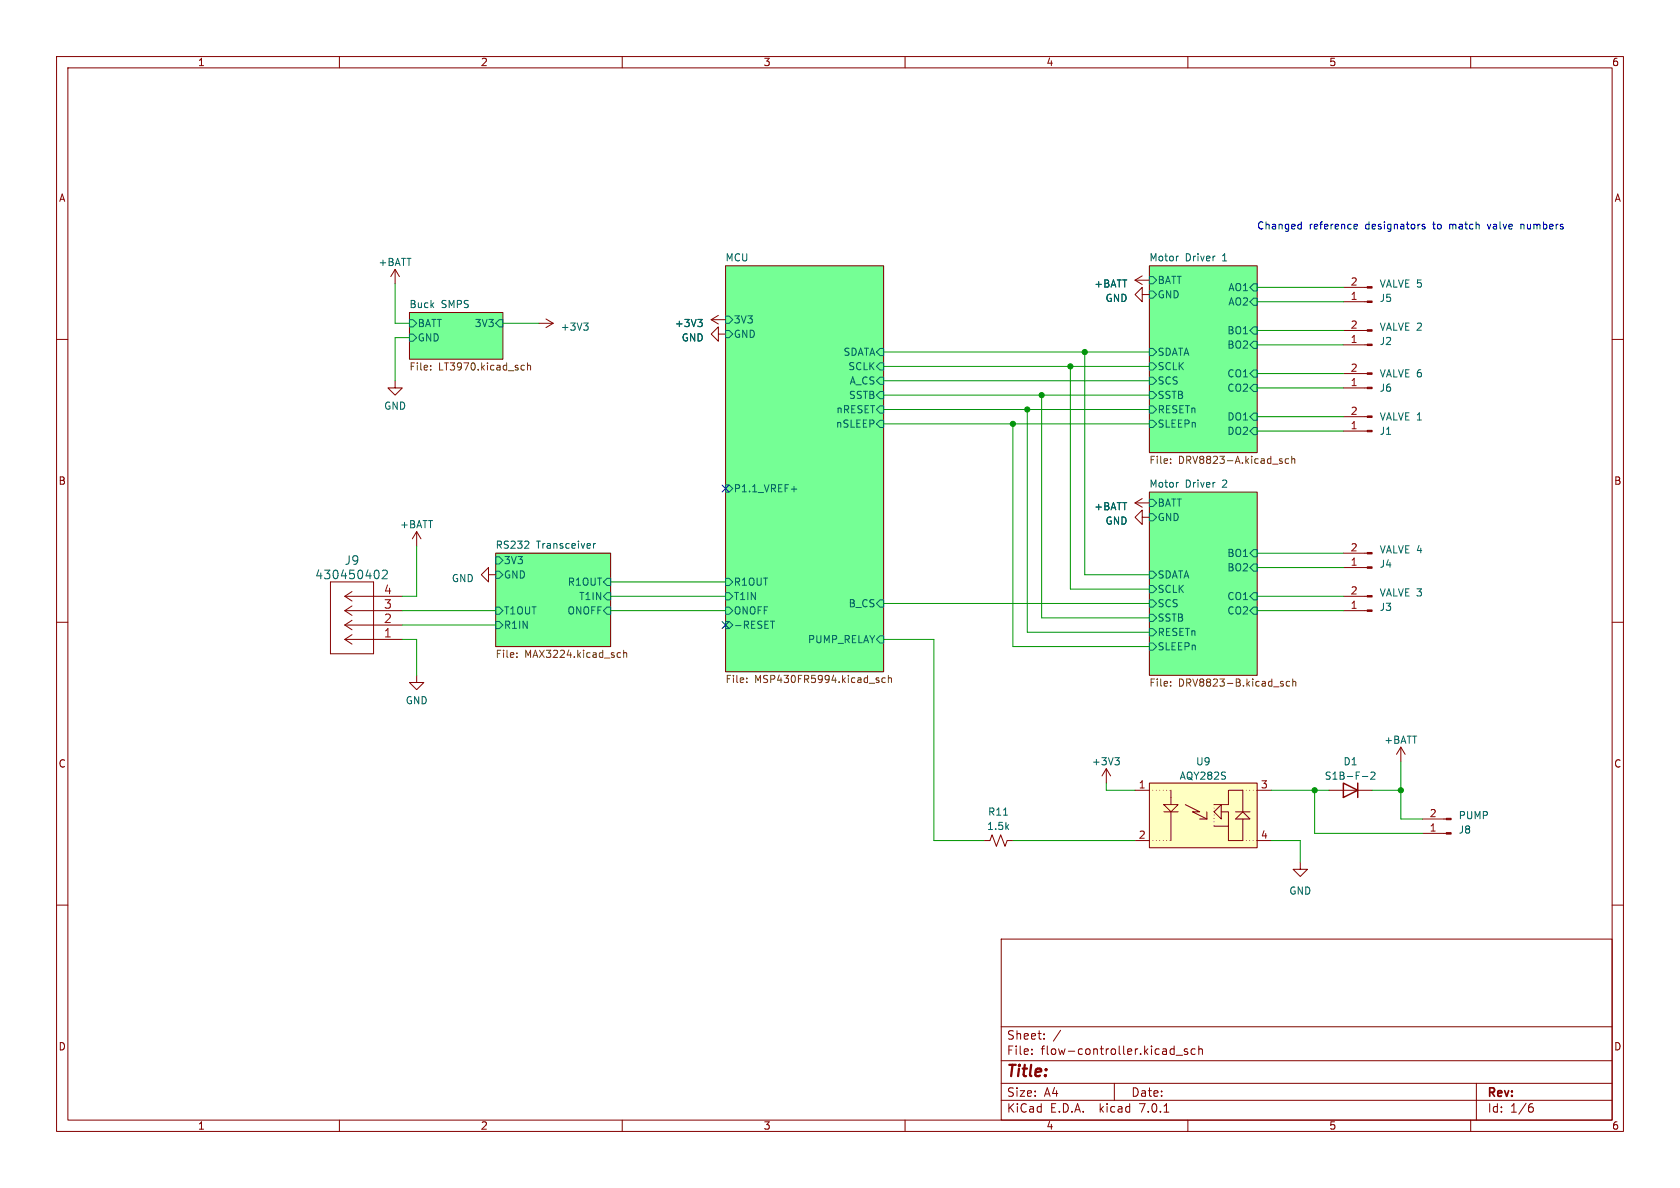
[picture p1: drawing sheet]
<svg xmlns="http://www.w3.org/2000/svg" width="297mm" height="210mm" viewBox="0 0 297 210" stroke-linecap="round" stroke-linejoin="round" font-family="sans-serif">
<g fill="none" stroke="#840000" stroke-width=".18">
<path d="M10 10h277v190h-277zM12 12h273v186h-273zM60 10v2M110 10v2M160 10v2M210 10v2M260 10v2M10 60h2M69.8 47.6l-.7 1.3M69.8 47.6v2.6M69.8 47.6l.8 1.3M72.4 55.2h16.5v8.3h-16.5z"/>
<path d="M95.2 57.2h2.6M96.5 56.4l1.3 .8M97.8 57.2l-1.3 .7M125.7 56.5l1.3 .8M125.7 56.5h2.6M127 59.1v-1.3l-1.3 1.3 1.3 1.2v-1.2h1.3M127 55.8l-1.3 .7M128.3 47h27.9v71.7h-27.9zM200.7 49.5l1.2 .8M200.7 49.5h2.5M201.9 52.1v-1.3l-1.2 1.3 1.2 1.2v-1.2h1.3M201.9 48.8l-1.2 .7"/>
<path d="M203.2 47h19v33h-19zM237.5 58.4h4.2M237.5 50.8h4.2M237.5 53.3h4.2M285 60h2M69.8 67.3v1.3h1.3l-1.3 1.3-1.2-1.3h1.2M237.5 73.7h4.2M237.5 76.2h4.2M237.5 66h4.2M237.5 68.6h4.2M237.5 61h4.2M73.7 94l-.8 1.3"/>
<path d="M73.7 94v2.5M73.7 94l.7 1.3M87.6 97.8h20.3v16.5h-20.3zM200.7 88.9l1.2 .8M200.7 88.9h2.5M201.9 91.4v-1.2l-1.2 1.2 1.2 1.3v-1.3h1.3M201.9 88.1l-1.2 .8M203.2 87h19v32.4h-19zM237.5 97.8h4.2M10 110h2M58.4 102.9h7.6v12.7h-7.6zM61 105.4h10.1"/>
<path d="M61 108h10.1M61 105.4l1.2 .8M61 108l1.2 .8M61 110.5h10.1M61 110.5l1.2 .8M61 113h10.1M61 113l1.2 .9M62.2 104.6l-1.2 .8M62.2 107.1l-1.2 .9M62.2 109.7l-1.2 .8M62.2 112.2l-1.2 .8M73.7 119.4v1.3h1.2l-1.2 1.2-1.3-1.2h1.3"/>
<path d="M86.4 101.6v-1.3l-1.3 1.3 1.3 1.3v-1.3h1.2M237.5 100.3h4.2M237.5 105.4h4.2M237.5 108h4.2M285 110h2M195.6 135.9l-.8 1.3M195.6 135.9v2.5M195.6 135.9l.7 1.3M200.7 139.7h2.5M203.2 138.4h19v11.5h-19zM207 139.7v2.5M222.2 139.7h2.6"/>
<path d="M234.9 139.7h7.7M247.6 132.1l-.7 1.3M247.6 132.1v2.5M247.6 132.1l.8 1.3M10 160h2M174 148.6h1l.4-1 .7 2 .8-2 .8 2 .4-1h1M200.7 148.6h2.5M205.7 142.2h2.6l-1.3 1.3zM205.7 143.5h2.6M207 143.5v5.1M209.5 142.2l2.6 1.3h-1.3l2.6 1.3M212.1 144.8h1.3"/>
<path d="M213.4 143.5v1.3M214.6 142.2h2.6v-2.5h2.5v3.8M215.9 143.5h1.3v2.6h-2.6M215.9 142.2v2.6l-1.3-1.3zM218.4 143.5h2.6M219.7 144.8h-1.3l1.3-1.3 1.3 1.3h-1.3v3.8h-2.5v-2.5M222.2 148.6h2.6M229.9 152.4v1.3h1.2l-1.2 1.2-1.3-1.2h1.3M251.5 144.8h4.2M251.5 147.3h4.2M285 160h2M177 166h108v32h-108z"/>
<path d="M60 198v2M110 198v2M160 198v2M177 194.5h108M177 191.5h108M177 187.5h108M177 181.5h108M182.4 186.3v.1M182.4 185.5v.1M184.6 183.6v.1M184.6 182.8v.1M197 191.5v3"/>
<path d="M205.8 196.6h.8M207.4 185.4l.2 .1M207.6 184.9v1.5M207.6 186.3l-.2 .1M207.9 186.5h1.2M209.9 185.5l-.3-.1-.2 .2v.2l.5 .2v.3h-.5M210 198v2M211.3 185.5l-.4-.1-.3 .3v.4l.1 .2h.6M211.9 185.5l.2-.1 .4 .1 .1 .9M211.9 184.9v1.5M260 198v2M261 191.5v6.5"/>
<path d="M270.5 195.7h.4l.2 .3-.1 .5-.5 .1M270.9 195.1l-.4 .1"/>
</g>
<g fill="#75ff95" stroke="#75ff95" stroke-width=".18">
<path d="M87.6 97.8h20.3v16.5h-20.3z"/>
<path d="M203.2 47h19v33h-19z"/>
<path d="M128.3 47h27.9v71.7h-27.9z"/>
<path d="M72.4 55.2h16.5v8.3h-16.5z"/>
<path d="M203.2 87h19v32.4h-19z"/>
</g>
<g fill="none" stroke="#006464" stroke-width=".18">
<path d="M72.4 56.5h.6l.7 .7-.7 .6h-.6zM72.4 59.1h.6l.7 .6-.7 .6h-.6zM87.6 57.2l.7-.7h.6v1.3h-.6zM103.2 57.1h.8l-.5 .5M103.7 57.6l.3 .2v.3l-.3 .3M123.4 56.5h.7l-.4 .5M123.9 57l.2 .2v.3l-.2 .2M128.3 55.9h.6l.6 .6-.6 .7h-.6zM128.3 58.4h.6l.6 .7-.6 .6h-.6zM203.2 48.9h.6l.7 .6-.7 .7h-.6zM203.2 51.4h.6l.7 .7-.7 .6h-.6zM208.2 45.3h.1"/>
<path d="M221.6 57.8h.6v1.3h-.6l-.6-.7zM221.6 50.2h.6v1.2h-.6l-.6-.6zM221.6 52.7h.6v1.3h-.6l-.6-.7zM154.9 62.2l.7-.6h.6v1.3h-.6zM154.9 69.9l.7-.7h.6v1.3h-.6zM154.9 67.3l.7-.6h.6v1.2h-.6zM154.9 64.8l.7-.7h.6v1.3h-.6zM155.6 74.3h.6v1.3h-.6l-.7-.7zM155.6 71.8h.6v1.2h-.6l-.7-.6zM203.2 61.6h.6l.7 .6-.7 .7h-.6zM203.2 64.1h.6l.7 .7-.7 .6h-.6zM203.2 66.7h.6l.7 .6-.7 .6h-.6z"/>
<path d="M203.2 69.2h.6l.7 .7-.7 .6h-.6zM203.2 71.8h.6l.7 .6-.7 .6h-.6zM203.2 74.3h.6l.7 .6-.7 .7h-.6zM221.6 60.3h.6v1.3h-.6l-.6-.6zM221.6 65.4h.6v1.3h-.6l-.6-.7zM221.6 67.9h.6v1.3h-.6l-.6-.6zM221.6 73h.6v1.3h-.6l-.6-.6zM221.6 75.6h.6v1.2h-.6l-.6-.6zM87.6 98.4h.7l.6 .7-.6 .6h-.7zM104.9 96.1v.8M105.3 96.1l-.4 .2M128.3 85.7h.6l.6 .7-.6 .6h-.6z"/>
<path d="M139.9 86.5h1M203.2 88.3h.6l.7 .6-.7 .6h-.6zM203.2 90.8h.6l.7 .6-.7 .7h-.6zM208.2 85.3h.1M221.6 99.7h.6v1.3h-.6l-.6-.7zM221.6 97.2h.6v1.2h-.6l-.6-.6zM66.9 100.9l.1 .5-.1 .8M67.6 100.9l.6-.1 .2 .1 .1 .3-1 1.1h1M87.6 101h.7l.6 .6-.6 .6h-.7zM87.6 109.9h.7l.6 .6-.6 .6h-.7zM87.6 107.3h.7l.6 .7-.6 .6h-.7zM107.3 107.3h.6v1.3h-.6l-.6-.6z"/>
<path d="M107.3 104.8h.6v1.2h-.6l-.6-.6zM107.3 102.2h.6v1.3h-.6l-.6-.6zM128.3 102.2h.6l.6 .7-.6 .6h-.6zM128.3 104.8h.6l.6 .6-.6 .6h-.6zM128.3 107.3h.6l.6 .7-.6 .6h-.6zM128.3 109.9h.6l.6 .6-.6 .6h-.6zM136.2 109.8h.7M155.6 112.4h.6v1.3h-.6l-.7-.7zM155.6 106h.6v1.3h-.6l-.7-.6zM203.2 111.1h.6l.7 .7-.7 .6h-.6zM203.2 101h.6l.7 .6-.7 .6h-.6zM203.2 103.5h.6l.7 .6-.7 .7h-.6z"/>
<path d="M203.2 106h.6l.7 .7-.7 .6h-.6zM203.2 108.6h.6l.7 .6-.7 .7h-.6zM203.2 113.7h.6l.7 .6-.7 .6h-.6zM221.6 107.3h.6v1.3h-.6l-.6-.6zM221.6 104.8h.6v1.2h-.6l-.6-.6zM197.1 133.9h.8l-.4 .5M197.6 134.4l.3 .3v.3l-.3 .2M240.8 137.3h1M242.4 136.6l.4-.1 .3 .3-.8 .9h.8"/>
</g>
<g fill="none" stroke="#725600" stroke-width=".18">
<path d="M76.1 65.3v.1M76.1 64.6v.1M92.3 64.6h.4M92.7 65.4h-.4M93.3 64.7l.1-.1h.3l.1 .8M93.3 64.1v1.3M206.9 81.8v.1M206.9 81.1v.2M226.5 81.5l.2 .2-.2 .2M226.5 81.1h.2M227.8 81.1h-.3l-.3 .2 .1 .6h.5M228.4 81.2l.1-.1h.3l.1 .8"/>
<path d="M228.4 80.7v1.2M91.4 116.1v.1M91.4 115.4v.1M109.3 115.4h.4M109.7 116.2h-.4M110.2 115.5l.2-.1h.3l.1 .8M110.2 114.9v1.3M132 119.9v.1M155.2 119.8l.2 .1M156.5 119.9l-.4-.1-.2 .3 .1 .5h.5M157.1 119.9l.1-.1 .3 .1 .1 .8M157.1 119.4v1.3"/>
<path d="M132 120.5v.2M155.2 120.2l.2 .2-.2 .3M206.9 121.2v.1M206.9 120.5v.1M226.5 120.9h.3l.1 .2-.2 .2h-.2M226.5 120.4l.3 .1M228 120.5l-.4-.1-.2 .3 .1 .5h.5M228.5 120.6l.2-.2 .3 .1 .1 .8M228.5 120v1.3"/>
</g>
<g fill="#840000" stroke="#840000" stroke-width=".18">
<path d="M241.7 73.5h.9v.3h-.9z"/>
<path d="M241.7 76.1h.9v.2h-.9z"/>
<path d="M241.7 65.9h.9v.3h-.9z"/>
<path d="M241.7 68.5h.9v.2h-.9z"/>
<path d="M241.7 97.7h.9v.2h-.9z"/>
<path d="M241.7 100.2h.9v.3h-.9z"/>
<path d="M241.7 105.3h.9v.2h-.9z"/>
<path d="M241.7 107.8h.9v.3h-.9z"/>
<path d="M241.7 58.3h.9v.2h-.9z"/>
<path d="M241.7 60.8h.9v.3h-.9z"/>
<path d="M241.7 50.7h.9v.2h-.9z"/>
<path d="M241.7 53.2h.9v.3h-.9z"/>
<path d="M255.7 144.7h.8v.2h-.8z"/>
<path d="M255.7 147.2h.8v.2h-.8z"/>
</g>
<path d="M203.2 138.4h19v11.5h-19z" fill="#ffffc2" stroke="#ffffc2" stroke-width=".18"/>
<path d="M203.2 139.7h3.8M219.7 139.7h2.5M203.2 148.6h3.8M214.6 142.2v3.9M219.7 148.6h2.5" fill="none" stroke="#840000" stroke-width=".18" stroke-dasharray="0 .6"/>
<path d="M237.5 138.4l2.5 1.3-2.5 1.3zM240 138.4v2.6" fill="none" stroke="#840000" stroke-width=".25"/>
<path d="M229.9 39.6l.2 .1M230.1 39.2v1.3M239.4 39.7l.4-.1 .2 .3-.6 .2M251.9 39.7l-.3-.1-.2 .2 .1 .2 .4 .1v.3h-.5M230.1 40.4l-.2 .1M239.4 40.4h.5" fill="none" stroke="#0000c2" stroke-width=".18"/>
<g fill="none" stroke="#009600" stroke-width=".18">
<path d="M69.8 50.2v7h2.6M72.4 59.7h-2.6v7.6M88.9 57.2h6.3M222.2 53.3h15.3M222.2 58.4h15.3M222.2 50.8h15.3M156.2 64.8h47M156.2 62.2h47M156.2 72.4h47M156.2 74.9h47M156.2 69.9h47M156.2 67.3h47"/>
<path d="M179.1 74.9v39.4h24.1M181.6 72.4v39.4h21.6M184.1 69.9v39.3h19.1M189.2 64.8v39.3h14M191.8 62.2v39.4h11.4M222.2 68.6h15.3M222.2 76.2h15.3M222.2 61h15.3M222.2 66h15.3M222.2 73.7h15.3M73.7 96.5v8.9h-2.6M222.2 97.8h15.3"/>
<path d="M71.1 108h16.5M71.1 113h2.6v6.4M71.1 110.5h16.5M107.9 108h20.4M107.9 105.4h20.4M107.9 102.9h20.4M156.2 113h8.9v35.6h8.9M156.2 106.7h47M222.2 108h15.3M222.2 105.4h15.3M222.2 100.3h15.3M195.6 138.4v1.3h5.1"/>
<path d="M224.8 139.7h10.1M232.4 139.7v7.6h19.1M242.6 139.7h5M247.6 134.6v10.2h3.9M179.1 148.6h21.6M224.8 148.6h5.1v3.8"/>
</g>
<path d="M127.7 85.8l1.2 1.2M128.9 85.8l-1.2 1.2M127.7 109.9l1.2 1.2M128.9 109.9l-1.2 1.2" fill="none" stroke="#000084" stroke-width=".18"/>
<g fill="#009600" stroke="#009600" stroke-width=".18">
<circle cx="179.1" cy="74.9" r=".46"/>
<circle cx="181.6" cy="72.4" r=".46"/>
<circle cx="184.1" cy="69.9" r=".46"/>
<circle cx="232.4" cy="139.7" r=".46"/>
<circle cx="191.8" cy="62.2" r=".46"/>
<circle cx="189.2" cy="64.8" r=".46"/>
<circle cx="247.6" cy="139.7" r=".46"/>
</g>
<text font-size="2.8" fill="#840000" x="178" y="190.8">Title:</text>
<g font-size="2.1" fill="#006464">
<text x="60.9" y="100">J9</text>
<text x="55.7" y="102.6">430450402</text>
</g>
<g font-size="2.1" fill="#a90000">
<text x="67.8" y="107.7">3</text>
<text x="67.8" y="105.2">4</text>
<text x="67.8" y="112.8">1</text>
<text x="67.8" y="110.2">2</text>
</g>
<g font-size="2.1" fill="#840000">
<text x="178" y="183.9">Sheet:</text>
<text x="186.2" y="183.9">/</text>
<text x="178" y="186.6">File:</text>
<text x="184" y="186.6">flow-controller.kicad_sch</text>
<text x="178" y="196.8">KiCad</text>
<text x="178" y="194">Size:</text>
<text x="184.6" y="194">A4</text>
<text x="185.7" y="196.8">E.D.A.</text>
<text x="194.4" y="196.8">kicad</text>
<text x="200" y="194">Date:</text>
<text x="201.5" y="196.8">7.0.1</text>
<text x="263" y="194.2">Rev:</text>
<text x="263" y="196.8">Id:</text>
<text x="267" y="196.8">1/6</text>
</g>
<g font-size="1.8" fill="#840000">
<text x="35" y="11.8">1</text>
<text x="85" y="11.8">2</text>
<text x="135" y="11.8">3</text>
<text x="185" y="11.8">4</text>
<text x="235" y="11.8">5</text>
<text x="285" y="11.8">6</text>
<text x="10.4" y="35.8">A</text>
<text x="285.4" y="35.8">A</text>
<text x="10.3" y="85.8">B</text>
<text x="285.3" y="85.8">B</text>
<text x="10.3" y="135.8">C</text>
<text x="285.3" y="135.8">C</text>
<text x="10.3" y="185.8">D</text>
<text x="285.3" y="185.8">D</text>
<text x="35" y="199.8">1</text>
<text x="85" y="199.8">2</text>
<text x="135" y="199.8">3</text>
<text x="185" y="199.8">4</text>
<text x="235" y="199.8">5</text>
<text x="285" y="199.8">6</text>
</g>
<g font-size="1.8" fill="#0000c2">
<text x="222.2" y="40.6">Changed</text>
<text x="231.4" y="40.6">reference</text>
<text x="241.4" y="40.6">designators</text>
<text x="253.5" y="40.6">to</text>
<text x="256.5" y="40.6">match</text>
<text x="263.4" y="40.6">valve</text>
<text x="269.3" y="40.6">numbers</text>
</g>
<g font-size="1.8" fill="#006464">
<text x="66.9" y="47.2">+BATT</text>
<text x="128.3" y="46.3">MCU</text>
<text x="203.2" y="46.3">Motor</text>
<text x="209.6" y="46.3">Driver</text>
<text x="216.2" y="46.3">1</text>
<text x="193.4" y="51">+BATT</text>
<text x="195.4" y="53.5">GND</text>
<text x="204.7" y="50.4">BATT</text>
<text x="204.7" y="52.9">GND</text>
<text x="217" y="51.6">AO1</text>
<text x="243.8" y="53.5">J5</text>
<text x="243.8" y="51">VALVE 5</text>
<text x="72.4" y="54.5">Buck</text>
<text x="73.9" y="58">BATT</text>
<text x="78" y="54.5">SMPS</text>
<text x="83.8" y="58">3V3</text>
<text x="99.1" y="58.6">+3V3</text>
<text x="119.2" y="58">+3V3</text>
<text x="129.7" y="57.3">3V3</text>
<text x="129.7" y="59.9">GND</text>
<text x="216.9" y="59.2">BO1</text>
<text x="217" y="54.2">AO2</text>
<text x="243.8" y="58.6">VALVE 2</text>
<text x="73.9" y="60.5">GND</text>
<text x="120.5" y="60.5">GND</text>
<text x="149" y="63.1">SDATA</text>
<text x="149.8" y="65.6">SCLK</text>
<text x="204.7" y="63.1">SDATA</text>
<text x="204.7" y="65.6">SCLK</text>
<text x="216.9" y="61.8">BO2</text>
<text x="243.8" y="61.2">J2</text>
<text x="150" y="70.7">SSTB</text>
<text x="150.1" y="68.1">A_CS</text>
<text x="204.7" y="68.1">SCS</text>
<text x="204.7" y="70.7">SSTB</text>
<text x="216.9" y="66.9">CO1</text>
<text x="216.9" y="69.4">CO2</text>
<text x="243.8" y="69.4">J6</text>
<text x="243.8" y="66.9">VALVE 6</text>
<text x="67.9" y="72.6">GND</text>
<text x="147.7" y="75.8">nSLEEP</text>
<text x="147.7" y="73.2">nRESET</text>
<text x="204.7" y="73.2">RESETn</text>
<text x="204.7" y="75.8">SLEEPn</text>
<text x="216.9" y="74.5">DO1</text>
<text x="216.9" y="77">DO2</text>
<text x="243.8" y="77">J1</text>
<text x="243.8" y="74.5">VALVE 1</text>
<text x="129.7" y="87.2">P1.1_VREF+</text>
<text x="203.2" y="86.3">Motor</text>
<text x="204.7" y="89.7">BATT</text>
<text x="209.6" y="86.3">Driver</text>
<text x="216.2" y="86.3">2</text>
<text x="70.7" y="93.5">+BATT</text>
<text x="193.4" y="90.4">+BATT</text>
<text x="195.4" y="92.9">GND</text>
<text x="204.7" y="92.3">GND</text>
<text x="87.6" y="97.1">RS232</text>
<text x="89.1" y="99.9">3V3</text>
<text x="94.8" y="97.1">Transceiver</text>
<text x="216.9" y="101.2">BO2</text>
<text x="216.9" y="98.6">BO1</text>
<text x="243.8" y="100.5">J4</text>
<text x="243.8" y="98">VALVE 4</text>
<text x="79.8" y="103.1">GND</text>
<text x="89.1" y="102.4">GND</text>
<text x="100.3" y="103.7">R1OUT</text>
<text x="102.2" y="106.2">T1IN</text>
<text x="129.7" y="103.7">R1OUT</text>
<text x="129.7" y="106.2">T1IN</text>
<text x="149.9" y="107.5">B_CS</text>
<text x="204.7" y="102.4">SDATA</text>
<text x="204.7" y="105">SCLK</text>
<text x="204.7" y="107.5">SCS</text>
<text x="216.9" y="106.2">CO1</text>
<text x="243.8" y="105.6">VALVE 3</text>
<text x="89.1" y="111.3">R1IN</text>
<text x="89.1" y="108.8">T1OUT</text>
<text x="100.2" y="108.8">ONOFF</text>
<text x="129.7" y="108.8">ONOFF</text>
<text x="129.7" y="111.3">-RESET</text>
<text x="142.7" y="113.9">PUMP_RELAY</text>
<text x="204.7" y="112.6">RESETn</text>
<text x="204.7" y="110">SSTB</text>
<text x="216.9" y="108.8">CO2</text>
<text x="243.8" y="108.1">J3</text>
<text x="204.7" y="115.1">SLEEPn</text>
<text x="71.7" y="124.7">GND</text>
<text x="244.7" y="131.6">+BATT</text>
<text x="193" y="135.4">+3V3</text>
<text x="208.5" y="138">AQY282S</text>
<text x="211.4" y="135.4">U9</text>
<text x="234.1" y="138">S1B-F-2</text>
<text x="237.5" y="135.4">D1</text>
<text x="174.4" y="146.9">1.5k</text>
<text x="174.6" y="144.3">R11</text>
<text x="257.8" y="147.5">J8</text>
<text x="257.8" y="145">PUMP</text>
<text x="227.9" y="158.3">GND</text>
</g>
<g font-size="1.8" fill="#a90000">
<text x="238.7" y="53.1">1</text>
<text x="238.7" y="50.5">2</text>
<text x="238.7" y="58.2">2</text>
<text x="238.7" y="65.8">2</text>
<text x="238.7" y="60.7">1</text>
<text x="238.7" y="68.3">1</text>
<text x="238.7" y="75.9">1</text>
<text x="238.7" y="73.4">2</text>
<text x="238.7" y="100.1">1</text>
<text x="238.7" y="97.5">2</text>
<text x="238.7" y="107.7">1</text>
<text x="238.7" y="105.2">2</text>
<text x="201.3" y="139.4">1</text>
<text x="222.9" y="139.4">3</text>
<text x="201.3" y="148.3">2</text>
<text x="222.9" y="148.3">4</text>
<text x="252.7" y="147.1">1</text>
<text x="252.7" y="144.5">2</text>
</g>
<g font-size="1.8" fill="#725600">
<text x="72.4" y="65.7">File:</text>
<text x="77.5" y="65.7">LT3970.kicad_sch</text>
<text x="203.2" y="82.2">File:</text>
<text x="208.3" y="82.2">DRV8823-A.kicad_sch</text>
<text x="87.6" y="116.5">File:</text>
<text x="92.8" y="116.5">MAX3224.kicad_sch</text>
<text x="128.3" y="121">File:</text>
<text x="133.4" y="121">MSP430FR5994.kicad_sch</text>
<text x="203.2" y="121.6">File:</text>
<text x="208.3" y="121.6">DRV8823-B.kicad_sch</text>
</g>
</svg>
